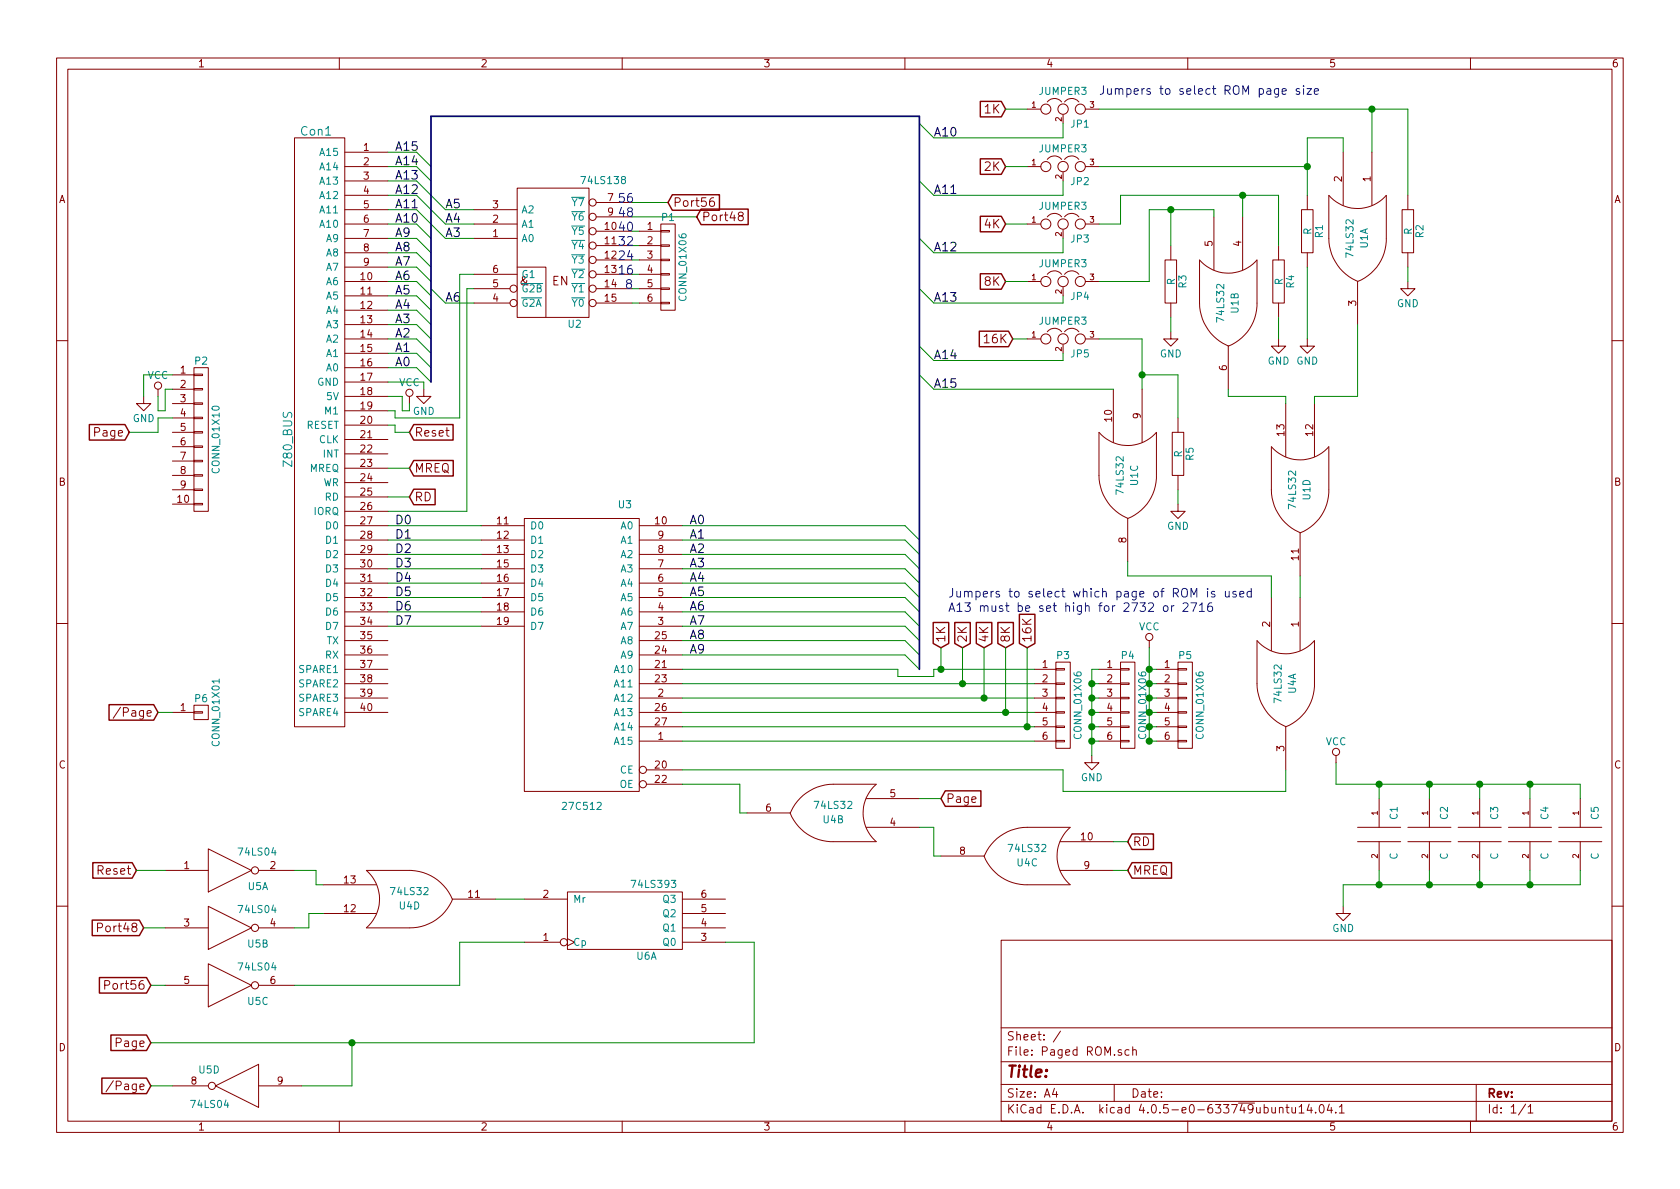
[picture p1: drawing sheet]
<svg xmlns="http://www.w3.org/2000/svg" width="297mm" height="210mm" viewBox="0 0 297 210" stroke-linecap="round" stroke-linejoin="round" font-family="sans-serif">
<g fill="none" stroke="#840000" stroke-width=".18">
<path d="M10 10.3h277v189.9h-277zM12 12.2h273v186.1h-273zM60 10.3v1.9M110 10.3v1.9M160 10.3v1.9M181.6 19.3h2.4M185.2 18a1.62 1.62 0 0 1 2.5 0M188.2 18a1.62 1.62 0 0 1 2.6 0M191.9 19.3h2.4M210 10.3v1.9M260 10.3v1.9M52.1 24.4h8.9v104.1h-8.9z"/>
<path d="M61 26.9h7.6M61 29.5h7.6M61 32h7.6M61 34.5h7.6M61 37.1h7.6M61 39.6h7.6M83.8 37.1h7.6M83.8 39.6h7.6M91.4 33.3h12.7v22.8h-12.7zM105.4 35.8h6.4M105.4 38.3h6.4M116.8 39.6h2.6v15.3h-2.6z"/>
<path d="M126.2 35a.62 .62 0 0 0-.7 .6v.7a.48 .48 0 0 0 .8-.1v-.5a.48 .48 0 0 0-.8 .1M130.8 38.2l-.3-.3 .1-.2a.48 .48 0 0 1 .7 0l.1 .2-.1 .2-.7 .2v.6a.48 .48 0 0 0 .8-.1v-.4l-.3-.2M181.6 29.5h2.4M181.6 39.6h2.4M185.2 28.2a1.62 1.62 0 0 1 2.5 0M185.2 38.3a1.62 1.62 0 0 1 2.5 0M188.2 28.2a1.62 1.62 0 0 1 2.6 0M188.2 38.3a1.62 1.62 0 0 1 2.6 0M191.9 29.5h2.4M191.9 39.6h2.4M214.6 38.3v9.4M219.7 38.3v9.4"/>
<path d="M230.1 37.1h2.1v7.6h-2.1zM231.1 34.5v2.6M234.9 34.5v7.7a8.3 8.3 0 0 0 5.2 7.6M235 34.6a6.7 6.7 0 0 0 10.1 0M237.5 26.9v9.4M242.6 26.9v9.4M245.1 34.5v7.7a8 8 0 0 1-5.1 7.6v7.6M247.9 37.1h2v7.6h-2zM248.9 34.5v2.6M61 42.2h7.6M61 44.7h7.6M61 47.2h7.6"/>
<path d="M61 49.8h7.6M61 52.3h7.6M61 54.9h7.6M61 57.4h7.6M61 59.9h7.6M83.8 42.2h7.6M83.8 53.6h6.4M83.8 51h6.4M83.8 48.5h7.6M91.4 47.2h5.1v8.9M105.4 53.6h6.4M105.4 51h6.4"/>
<path d="M105.4 48.5h6.4M105.4 40.9h6.4M105.4 43.4h6.4M105.4 46h6.4M113 53.6h3.8M113 51h3.8M113 48.5h3.8M113 40.9h3.8M113 43.4h3.8M113 46h3.8M116.8 53.5h1.6v.2h-1.6zM116.8 50.9h1.6v.3h-1.6z"/>
<path d="M116.8 48.4h1.6v.2h-1.6zM116.8 45.8h1.6v.3h-1.6zM116.8 43.3h1.6v.3h-1.6zM116.8 40.8h1.6v.2h-1.6zM181.6 49.8h2.4M181.6 59.9h2.4M185.2 48.5a1.62 1.62 0 0 1 2.5 0M185.2 58.7a1.62 1.62 0 0 1 2.5 0M188.2 48.5a1.62 1.62 0 0 1 2.6 0M188.2 58.7a1.62 1.62 0 0 1 2.6 0M191.9 49.8h2.4M191.9 59.9h2.4"/>
<path d="M206 46h2v7.6h-2zM207 58.7v1.2h1.3l-1.3 1.3-1.3-1.3h1.3M207 43.4v2.6M207 53.6v2.5M212.1 46v7.6a8.3 8.3 0 0 0 5.1 7.6M212.1 46a6.7 6.7 0 0 0 10.1 0M222.2 53.6a8 8 0 0 1-5 7.6v7.6M222.2 46v7.6M225 46h2.1v7.6h-2.1zM226.1 59.9v1.3h1.2l-1.2 1.3-1.3-1.3h1.3M226.1 43.4v2.6M226.1 53.6v2.5"/>
<path d="M231.1 59.9v1.3h1.3l-1.3 1.3-1.2-1.3h1.2M231.1 44.7v2.5M248.9 49.8v1.2h1.3l-1.3 1.3-1.3-1.3h1.3M248.9 44.7v2.5M10 60.2h2M25.4 70.1v1.3h-1.3l1.3 1.2 1.3-1.2h-1.3M27.9 68.8v1.3M30.5 66.3h3.8M30.5 68.8h3.8M30.5 71.4h3.8M30.5 73.9h3.8M30.5 76.4h3.8"/>
<path d="M30.5 79h3.8M34.3 78.9h1.5v.2h-1.5zM34.3 76.3h1.5v.3h-1.5zM34.3 73.8h1.5v.2h-1.5zM34.3 71.2h1.5v.3h-1.5zM34.3 68.7h1.5v.3h-1.5zM34.3 66.2h1.5v.2h-1.5zM34.3 65h2.5v25.4h-2.5zM61 75.2h7.6M61 77.7h7.6M61 62.5h7.6M61 65h7.6"/>
<path d="M61 67.6h7.6M61 70.1h7.6M61 72.6h7.6M72.4 70.1v1.3M74.9 68.8v1.3h1.3l-1.3 1.3-1.2-1.3h1.2M194.3 76.4v7.7a8.3 8.3 0 0 0 5.1 7.6M194.3 76.5a6.7 6.7 0 0 0 10.1 0M196.8 68.8v9.4M201.9 68.8v9.4M204.5 76.4v7.7a8 8 0 0 1-5.1 7.6M207.3 76.4h2v7.7h-2zM208.3 73.9v2.5"/>
<path d="M224.8 79v7.6a8.3 8.3 0 0 0 5.1 7.6M224.8 79a6.7 6.7 0 0 0 10.1 0M227.3 71.4v9.4M232.4 71.4v9.4M234.9 79v7.6M285 60.2h2M30.5 81.5h3.8M30.5 84.1h3.8M30.5 86.6h3.8M30.5 89.1h3.8M34.3 89h1.5v.3h-1.5zM34.3 86.5h1.5v.2h-1.5z"/>
<path d="M34.3 83.9h1.5v.3h-1.5zM34.3 81.4h1.5v.3h-1.5zM61 80.3h7.6M61 82.8h7.6M61 85.3h7.6M61 87.9h7.6M61 90.4h7.6M61 93h7.6M61 95.5h7.6M61 98h7.6M85.1 93h7.6M85.1 95.5h7.6"/>
<path d="M85.1 98h7.6M92.7 91.7h20.3v48.2h-20.3zM113 93h7.6M113 95.5h7.6M113 98h7.6M199.4 91.7v7.6M208.3 89.1v1.3h1.2l-1.2 1.3-1.3-1.3h1.3M208.3 84.1v2.5M234.9 86.6a8 8 0 0 1-5 7.6v7.6M10 110.3h2M61 100.6h7.6M61 103.1h7.6"/>
<path d="M61 105.7h7.6M61 108.2h7.6M61 110.7h7.6M61 113.3h7.6M61 115.8h7.6M61 118.4h7.6M85.1 100.6h7.6M85.1 103.1h7.6M85.1 105.7h7.6M85.1 108.2h7.6M85.1 110.7h7.6M113 100.6h7.6"/>
<path d="M113 103.1h7.6M113 105.7h7.6M113 108.2h7.6M113 110.7h7.6M113 113.3h7.6M113 115.8h7.6M113 118.4h7.6M182.9 118.4h3.8M186.7 118.2h1.5v.3h-1.5zM186.7 117.1h2.5v15.2h-2.5zM194.3 118.4h3.8M198.1 118.2h1.5v.3h-1.5z"/>
<path d="M198.1 117.1h2.6v15.2h-2.6zM203.2 113.3v1.2M204.5 118.4h3.8M208.3 118.2h1.5v.3h-1.5zM208.3 117.1h2.5v15.2h-2.5zM222.2 113.3v7.6a8.3 8.3 0 0 0 5.2 7.6M222.3 113.3a6.7 6.7 0 0 0 10.1 0M224.8 105.7v9.4M229.9 105.7v9.4M232.4 113.3v7.6M285 110.3h2M21.3 125.1l-1.3 1.9"/>
<path d="M30.5 126h3.8M34.3 125.9h1.5v.2h-1.5zM34.3 124.7h2.5v2.5h-2.5zM61 126h7.6M61 120.9h7.6M61 123.4h7.6M113 126h7.6M113 120.9h7.6M113 123.4h7.6M113 131.1h7.6M113 128.5h7.6M114.3 136.1h6.3"/>
<path d="M114.3 138.7h6.3M154.9 138.7a6.7 6.7 0 0 0 0 10.1h-7.6M154.9 138.7h-7.6a8.3 8.3 0 0 0-7.6 5.1M182.9 126h3.8M182.9 120.9h3.8M182.9 123.4h3.8M182.9 131.1h3.8M182.9 128.5h3.8M186.7 130.9h1.5v.3h-1.5zM186.7 128.4h1.5v.2h-1.5zM186.7 125.9h1.5v.2h-1.5zM186.7 123.3h1.5v.3h-1.5z"/>
<path d="M186.7 120.8h1.5v.2h-1.5zM193 133.6v1.3h1.3l-1.3 1.2-1.2-1.2h1.2M194.3 126h3.8M194.3 120.9h3.8M194.3 123.4h3.8M194.3 131.1h3.8M194.3 128.5h3.8M198.1 130.9h1.5v.3h-1.5zM198.1 128.4h1.5v.2h-1.5zM198.1 125.9h1.5v.2h-1.5zM198.1 123.3h1.5v.3h-1.5zM198.1 120.8h1.5v.2h-1.5z"/>
<path d="M204.5 126h3.8M204.5 120.9h3.8M204.5 123.4h3.8M204.5 131.1h3.8M204.5 128.5h3.8M208.3 130.9h1.5v.3h-1.5zM208.3 128.4h1.5v.2h-1.5zM208.3 125.9h1.5v.2h-1.5zM208.3 123.3h1.5v.3h-1.5zM208.3 120.8h1.5v.2h-1.5zM232.4 120.9a8 8 0 0 1-5.1 7.6v7.6M236.2 133.6v1.3"/>
<path d="M29.2 153.9h7.6M36.8 150.1l7.6 3.8-7.6 3.8zM45.7 153.9h6.4M57.1 156.5h9.4M64.8 153.9h7.6a8.3 8.3 0 0 1 7.6 5.1M64.8 153.9a6.7 6.7 0 0 1 0 10.2M87.6 159h-7.6a8.1 8.1 0 0 1-7.6 5.1h-7.6M92.7 159h7.6M100.3 157.7h20.3v10.2h-20.3zM120.6 159h7.7M132.1 143.8h7.6a8 8 0 0 0 7.6 5M153.2 146.3h9.4"/>
<path d="M153.2 141.2h9.4M166.4 151.4h7.6a8 8 0 0 0 7.6 5.1M181.6 156.5h7.6M187.5 148.8h9.3M187.5 153.9h9.3M189.2 146.3a6.7 6.7 0 0 0 0 10.1M189.2 146.3h-7.6a8.3 8.3 0 0 0-7.6 5.1M240 148.8h7.6M240 146.3h7.6M243.8 141.2v5.1M243.8 148.8v5.1M248.9 148.8h7.6"/>
<path d="M248.9 146.3h7.6M252.7 141.2v5.1M252.7 148.8v5.1M257.8 148.8h7.6M257.8 146.3h7.6M261.6 141.2v5.1M261.6 148.8v5.1M266.7 148.8h7.6M266.7 146.3h7.6M270.5 141.2v5.1M270.5 148.8v5.1M275.6 148.8h7.6"/>
<path d="M275.6 146.3h7.6M279.4 141.2v5.1M279.4 148.8v5.1M10 160.2h2M17.2 164.1l.8-.1 .1-.3v-.3l-.3-.2h-.6v1.6M18.5 174.2l.8-.1 .1-.2-.1-.3-.2-.2h-.6v1.5M29.2 164.1h7.6M29.2 174.2h7.6M36.8 160.3l7.6 3.8-7.6 3.8zM36.8 170.4l7.6 3.8-7.6 3.8zM45.7 164.1h6.4M45.7 174.2h6.4"/>
<path d="M57.1 161.5h9.4M92.7 166.6h6.4M100.3 166l1.3 .6-1.3 .7M120.6 166.6h7.7M120.6 164.1h7.7M120.6 161.5h7.7M177 166.3h108v32h-108zM237.5 160.3v1.2h1.3l-1.3 1.3-1.3-1.3h1.3M285 160.2h2M20 191.1l-1.3 2M30.5 192h6.3M38.1 192l7.6-3.8v7.6z"/>
<path d="M45.7 192h7.6M60 198.3v1.9M110 198.3v1.9M160 198.3v1.9M177 194.8h108M177 191.8h108M177 187.8h108M177 181.8h108M186.4 192.5l-.3 1h.9M186.8 193v1M187.5 182.3l-1.3 2M197 191.8v3"/>
<path d="M199.6 185.7l-.4-.1-.3 .3 .1 .6 .2 .1 .4-.1M200.3 185.7l.2-.1 .4 .1v.9M200.3 185.1v1.5M210 198.3v1.9M226.2 196l.2-.2 .4 .1v.9M226.2 195.8v1M227.4 195.8h.5M227.6 195.3v1.3l.3 .2M228.4 195.8l.1 .9 .4 .1 .2-.1M229.1 195.8v1M229.7 195.8l.4-.5v1.5M229.7 196.8h.9"/>
<path d="M231.5 195.2l-.4 1.1h1M231.8 195.8v1M232.6 196.7v.1M233.4 195.5l.2-.2a.81 .81 0 0 1 .6 .6 .81 .81 0 0 1-.3 .8l-.1 .1a.79 .79 0 0 1-.4-1.3zM235 195.2l-.3 1.1h.9M235.4 195.8v1M236.2 196.7v.1M236.8 195.8l.4-.5v1.5M236.8 196.8h.9M260 198.3v1.9M261 191.8v6.5M269.7 195.2l-1.2 2"/>
<path d="M270.2 195.8l.4-.5v1.5M270.2 196.8h.8"/>
<circle cx="184.9" cy="19.3" r=".89"/>
<circle cx="188" cy="19.3" r=".91"/>
<circle cx="191" cy="19.3" r=".89"/>
<circle cx="104.8" cy="35.8" r=".63"/>
<circle cx="104.8" cy="38.3" r=".63"/>
<circle cx="184.9" cy="29.5" r=".89"/>
<circle cx="184.9" cy="39.6" r=".89"/>
<circle cx="188" cy="39.6" r=".91"/>
<circle cx="188" cy="29.5" r=".91"/>
<circle cx="191" cy="29.5" r=".89"/>
<circle cx="191" cy="39.6" r=".89"/>
<circle cx="90.8" cy="53.6" r=".63"/>
<circle cx="90.8" cy="51" r=".63"/>
<circle cx="104.8" cy="53.6" r=".63"/>
<circle cx="104.8" cy="46" r=".63"/>
<circle cx="104.8" cy="40.9" r=".63"/>
<circle cx="104.8" cy="51" r=".63"/>
<circle cx="104.8" cy="43.4" r=".63"/>
<circle cx="104.8" cy="48.5" r=".63"/>
<circle cx="184.9" cy="49.8" r=".89"/>
<circle cx="184.9" cy="59.9" r=".89"/>
<circle cx="188" cy="49.8" r=".91"/>
<circle cx="188" cy="59.9" r=".91"/>
<circle cx="191" cy="59.9" r=".89"/>
<circle cx="191" cy="49.8" r=".89"/>
<circle cx="27.9" cy="68.2" r=".63"/>
<circle cx="72.4" cy="69.5" r=".63"/>
<circle cx="203.2" cy="112.6" r=".63"/>
<circle cx="113.7" cy="136.1" r=".63"/>
<circle cx="113.7" cy="138.7" r=".63"/>
<circle cx="236.2" cy="133" r=".63"/>
<circle cx="45.1" cy="153.9" r=".63"/>
<circle cx="45.1" cy="164.1" r=".63"/>
<circle cx="45.1" cy="174.2" r=".63"/>
<circle cx="99.7" cy="166.6" r=".63"/>
<circle cx="37.5" cy="192" r=".63"/>
</g>
<g fill="none" stroke="#008400" stroke-width=".18">
<path d="M177.8 19.3h3.8M194.3 19.3h54.6v15.2M242.6 19.3v7.6M68.6 26.9h5.1l2.5 2.6M68.6 29.5h5.1l2.5 2.5M68.6 32h5.1l5 5.1h5.1M68.6 34.5h5.1l5 5.1h5.1M68.6 37.1h5.1l5 5.1h5.1M68.6 39.6h5.1l2.5 2.6M111.8 35.8h6.3M111.8 38.3h11.4M162.6 21.8l2.5 2.6h22.9v-2.6"/>
<path d="M162.6 32l2.5 2.5h22.9v-2.5M177.8 29.5h3.8M177.8 39.6h3.8M194.3 29.5h36.8M194.3 39.6h3.8v-5.1h28v8.9M207 37.1v6.3M214.6 38.3v-1.2h-11.4v12.7h-8.9M219.7 34.5v3.8M237.5 26.9v-2.5h-6.4v10.1M68.6 42.2h5.1l2.5 2.5M68.6 44.7h5.1l2.5 2.5M68.6 47.2h5.1l2.5 2.6"/>
<path d="M68.6 49.8h5.1l2.5 2.5M68.6 52.3h5.1l2.5 2.6M68.6 54.9h5.1l2.5 2.5M68.6 57.4h5.1l2.5 2.5M68.6 59.9h5.1l2.5 2.6M76.2 51l2.5 2.6h5.1M83.8 48.5h-2.5v25.4h-11.5v-1.3h-1.2M83.8 51h-1.3v39.4h-13.9M111.8 53.6h1.2M111.8 51h1.2M111.8 48.5h1.2M111.8 40.9h1.2"/>
<path d="M111.8 43.4h1.2M111.8 46h1.2M162.6 42.2l2.5 2.5h22.9v-2.5M162.6 51l2.5 2.6h22.9v-1.3M177.8 49.8h3.8M179.1 59.9h2.5M194.3 59.9h7.6v8.9M207 56.1v2.6M226.1 56.1v3.8M231.1 47.2v12.7M240 57.4v12.7h-7.6v1.3M248.9 47.2v2.6"/>
<path d="M30.5 66.3h-5.1v3.8M30.5 68.8h-1.3v3.8h-1.3v-2.5M30.5 73.9h-2.6v2.5h-5M68.6 62.5h5.1l2.5 2.5M68.6 65h5.1l2.5 2.6M68.6 67.6h6.3v1.2M68.6 70.1h2.5v2.5h1.3v-1.2M68.6 75.2h1.2v1.2h2.6M162.6 66.3l2.5 2.5h31.7M162.6 61.2l2.5 2.5h22.9v-1.2M201.9 66.3h6.4v7.6M217.2 68.8v1.3h10.1v1.3"/>
<path d="M68.6 93h16.5M68.6 95.5h16.5M68.6 98h16.5M68.6 82.8h3.8M68.6 87.9h3.8M120.6 93h39.4l2.6 2.5M120.6 95.5h39.4l2.6 2.5M120.6 98h39.4l2.6 2.6M199.4 99.3v2.5h25.4v3.9M208.3 86.6v2.5M68.6 100.6h16.5M68.6 103.1h16.5"/>
<path d="M68.6 105.7h16.5M68.6 108.2h16.5M68.6 110.7h16.5M120.6 100.6h39.4l2.6 2.5M120.6 103.1h39.4l2.6 2.6M120.6 105.7h39.4l2.6 2.5M120.6 108.2h39.4l2.6 2.5M120.6 110.7h39.4l2.6 2.6M120.6 113.3h39.4l2.6 2.5M120.6 115.8h39.4l2.6 2.6M120.6 118.4h38.1v1.2h6.4v-1.2h17.8M166.4 114.5v3.9"/>
<path d="M170.2 114.5v6.4M174 114.5v8.9M177.8 114.5v11.5M181.6 114.5v14M194.3 118.4h-1.3v15.2M203.2 118.4h1.3M203.2 114.5v16.6h1.3M229.9 101.8v3.9M27.9 126h2.6M120.6 138.7h10.2v5.1h1.3M120.6 136.1h67.4v3.8h39.3v-3.8M120.6 123.4h62.3"/>
<path d="M120.6 126h62.3M120.6 128.5h62.3M120.6 131.1h62.3M120.6 120.9h62.3M193 123.4h1.3M193 126h1.3M193 128.5h1.3M193 131.1h1.3M193 120.9h1.3M203.2 123.4h1.3M203.2 126h1.3M203.2 128.5h1.3"/>
<path d="M203.2 120.9h1.3M236.2 134.9v3.8h43.2v2.5M243.8 138.7v2.5M252.7 138.7v2.5M261.6 138.7v2.5M270.5 138.7v2.5M24.1 153.9h5.1M52.1 153.9h3.8v2.6h1.2M87.6 159h5.1M162.6 146.3h2.5v5.1h1.3M162.6 141.2h3.8M196.8 148.8h2.6"/>
<path d="M196.8 153.9h2.6M243.8 153.9v2.6M252.7 153.9v2.6M261.6 153.9v2.6M270.5 153.9v2.6M279.4 153.9v2.6h-41.9v3.8M25.4 164.1h3.8M26.7 174.2h2.5M57.1 161.5h-2.5v2.6h-2.5M92.7 166.6h-11.4v7.6h-29.2M128.3 166.6h5v17.8h-106.6M26.7 192h3.8"/>
<path d="M62.2 184.4v7.6h-8.9"/>
</g>
<g fill="none" stroke="#840000" stroke-width=".25">
<path d="M173.3 17.9h3.7l.8 1.4-.8 1.4h-3.7zM118.9 34.4h8.3v2.8h-8.3l-.8-1.4zM124 37h8.3v2.7h-8.3l-.8-1.4zM173.3 28.1h3.7l.8 1.4-.8 1.3h-3.7zM173.3 38.2h3.7l.8 1.4-.8 1.4h-3.7zM173.2 58.6h5.1l.8 1.3-.8 1.4h-5.1zM173.3 48.4h3.7l.8 1.4-.8 1.3h-3.7zM15.8 75.1h6.3l.8 1.3-.8 1.4h-6.3zM73.2 75.1h6.9v2.7h-6.9l-.8-1.4zM73.2 81.4h6.9v2.8h-6.9l-.8-1.4zM73.2 86.5h3.7v2.7h-3.7l-.8-1.3zM165 110.1h2.7v3.7l-1.3 .7-1.4-.7z"/>
<path d="M168.8 110.1h2.8v3.7l-1.4 .7-1.4-.7zM172.6 110.1h2.8v3.7l-1.4 .7-1.4-.7zM176.4 110.1h2.8v3.7l-1.4 .7-1.4-.7zM180.2 108.6h2.8v5.2l-1.4 .7-1.4-.7zM19.3 124.6h7.9l.7 1.4-.7 1.3h-7.9zM167.1 139.8h6.3v2.8h-6.3l-.7-1.4zM16.4 152.5h7l.7 1.4-.7 1.4h-7zM200.2 147.5h3.7v2.7h-3.7l-.8-1.4zM200.2 152.5h6.9v2.8h-6.9l-.8-1.4zM16.3 162.7h8.3l.8 1.4-.8 1.3h-8.3zM17.6 172.9h8.3l.8 1.3-.8 1.4h-8.3zM18 190.6h7.9l.8 1.4-.8 1.4h-7.9z"/>
<path d="M19.6 183h6.3l.8 1.4-.8 1.4h-6.3z"/>
</g>
<g fill="none" stroke="#0000c2" stroke-width=".18">
<path d="M226.7 16.2l.7-.2v-.3h-.5l-.2 .2 .1 .7h.6M229.7 15.7h-.3l-.2 .2v.2l.5 .2v.3h-.5M230.5 15.2v.1M230.5 15.7v1M231.1 15.7h.8l-.8 1h.8M232.4 16.2l.7-.2-.1-.3h-.4l-.2 .2 .1 .7h.5M205.8 107.3l.2-.2 .4 .2 .1 .5-.2 .2-.3 .1-.2-.1zM207.1 107.1v1M207.6 107.1l-.3 .1-.2 .2M209.2 106.8l.2-.2h.4l.2 .2 .1 .2-.1 .3-.9 .8h1M210.6 106.6h1l-.7 1.5M210.6 105.6v-1.5l.5 1.1 .5-1.1v1.5"/>
<path d="M212.1 107l.4-.4v1.5M212.1 108.1h.9M213.5 104.1v.1M213.5 104.6v1M214.2 106.6a.62 .62 0 0 0-.7 .7l.1 .7a.48 .48 0 0 0 .8-.2l-.1-.5a.48 .48 0 0 0-.8 .2M214.8 104.6h-.4l-.2 .2v.2l.6 .2v.3h-.6M216.7 104.6v.8a.38 .38 0 0 0 .6 0M217.3 104.6v1M218.5 104.6h-.3l-.2 .2v.2l.5 .2v.3h-.5M219.2 105.1l.7-.2v-.3h-.5l-.2 .2 .1 .7h.6M221.2 104.6a.48 .48 0 0 0-.6 .1v.7a.48 .48 0 0 0 .6 .1M221.2 104.1v1.5"/>
</g>
<path d="M92.2 52.7h3.6M92.2 50.1h3.8" fill="none" stroke="#008484" stroke-width=".18"/>
<path d="M76.2 67.6v-47h86.4v97.8" fill="none" stroke="#000084" stroke-width=".3"/>
<g fill="#008400" stroke="#008400" stroke-width=".25">
<circle cx="243.8" cy="138.7" r=".51"/>
<circle cx="252.7" cy="138.7" r=".51"/>
<circle cx="243.8" cy="156.5" r=".51"/>
<circle cx="252.7" cy="156.5" r=".51"/>
<circle cx="203.2" cy="120.9" r=".51"/>
<circle cx="203.2" cy="123.4" r=".51"/>
<circle cx="203.2" cy="126" r=".51"/>
<circle cx="203.2" cy="128.5" r=".51"/>
<circle cx="203.2" cy="131.1" r=".51"/>
<circle cx="193" cy="123.4" r=".51"/>
<circle cx="193" cy="126" r=".51"/>
<circle cx="193" cy="128.5" r=".51"/>
<circle cx="193" cy="131.1" r=".51"/>
<circle cx="207" cy="37.1" r=".51"/>
<circle cx="219.7" cy="34.5" r=".51"/>
<circle cx="231.1" cy="29.5" r=".51"/>
<circle cx="242.6" cy="19.3" r=".51"/>
<circle cx="201.9" cy="66.3" r=".51"/>
<circle cx="193" cy="120.9" r=".51"/>
<circle cx="203.2" cy="118.4" r=".51"/>
<circle cx="166.4" cy="118.4" r=".51"/>
<circle cx="181.6" cy="128.5" r=".51"/>
<circle cx="177.8" cy="126" r=".51"/>
<circle cx="174" cy="123.4" r=".51"/>
<circle cx="170.2" cy="120.9" r=".51"/>
<circle cx="261.6" cy="138.7" r=".51"/>
<circle cx="261.6" cy="156.5" r=".51"/>
<circle cx="270.5" cy="156.5" r=".51"/>
<circle cx="270.5" cy="138.7" r=".51"/>
<circle cx="62.2" cy="184.4" r=".51"/>
</g>
<text font-size="2.8" fill="#840000" x="178" y="190.5">Title:</text>
<g font-size="2.1" fill="#0000c2">
<text x="194.3" y="16.8">Jumpers to select ROM page size</text>
<text x="109.2" y="35.8">56</text>
<text x="109.2" y="38.3">48</text>
<text x="109.2" y="40.9">40</text>
<text x="109.2" y="46">24</text>
<text x="109.2" y="43.4">32</text>
<text x="109.2" y="48.5">16</text>
<text x="110.5" y="51">8</text>
<text x="167.6" y="105.7">Jumpers to select which page of ROM is used</text>
<text x="167.6" y="108.2">A13 must be set high for 2732 or 2716</text>
</g>
<g font-size="2.1" fill="#008484">
<text x="53.2" y="24">Con1</text>
<text x="51.7" y="82.3" transform="rotate(-90 51.7 82.3)">Z80_BUS</text>
</g>
<g font-size="2.1" fill="#840000">
<text x="174.2" y="20.1">1K</text>
<text x="174.2" y="30.2">2K</text>
<text x="119" y="36.6">Port56</text>
<text x="124.1" y="39.1">Port48</text>
<text x="174.2" y="40.4">4K</text>
<text x="91.9" y="50.5">&amp;</text>
<text x="97.6" y="50.5">EN</text>
<text x="174.2" y="50.5">8K</text>
<text x="174.3" y="60.7">16K</text>
<text x="16.9" y="77.2">Page</text>
<text x="73.3" y="77.2">Reset</text>
<text x="73.3" y="83.6">MREQ</text>
<text x="73.3" y="88.6">RD</text>
<text x="167.1" y="113.6" transform="rotate(-90 167.1 113.6)">1K</text>
<text x="170.9" y="113.6" transform="rotate(-90 170.9 113.6)">2K</text>
<text x="174.8" y="113.6" transform="rotate(-90 174.8 113.6)">4K</text>
<text x="178.6" y="113.6" transform="rotate(-90 178.6 113.6)">8K</text>
<text x="182.4" y="113.6" transform="rotate(-90 182.4 113.6)">16K</text>
<text x="21.4" y="126.7">/Page</text>
<text x="167.3" y="142">Page</text>
<text x="200.3" y="149.6">RD</text>
<text x="17.4" y="154.7">Reset</text>
<text x="200.3" y="154.7">MREQ</text>
<text x="17.9" y="164.8">Port48</text>
<text x="19.2" y="175">Port56</text>
<text x="20.7" y="185.2">Page</text>
<text x="178" y="184">Sheet: /</text>
<text x="178" y="186.7">File: Paged ROM.sch</text>
<text x="20.1" y="192.8">/Page</text>
<text x="178" y="196.9">KiCad E.D.A. kicad 4.0.5-e0-633749ubuntu14.04.1</text>
<text x="178" y="194.1">Size: A4</text>
<text x="200" y="194.1">Date:</text>
<text x="263" y="194.1">Rev:</text>
<text x="263" y="196.9">Id: 1/1</text>
</g>
<g font-size="2.1">
<text x="69.8" y="26.7">A15</text>
<text x="69.8" y="29.2">A14</text>
<text x="165.1" y="24.1">A10</text>
<text x="69.8" y="31.7">A13</text>
<text x="69.8" y="34.3">A12</text>
<text x="165.1" y="34.3">A11</text>
<text x="69.8" y="36.8">A11</text>
<text x="69.8" y="39.4">A10</text>
<text x="69.8" y="41.9">A9</text>
<text x="78.7" y="41.9">A3</text>
<text x="78.7" y="39.4">A4</text>
<text x="78.7" y="36.8">A5</text>
<text x="69.8" y="44.4">A8</text>
<text x="69.8" y="47">A7</text>
<text x="165.1" y="44.4">A12</text>
<text x="69.8" y="49.5">A6</text>
<text x="69.8" y="52.1">A5</text>
<text x="78.7" y="53.3">A6</text>
<text x="165.1" y="53.3">A13</text>
<text x="69.8" y="54.6">A4</text>
<text x="69.8" y="57.1">A3</text>
<text x="69.8" y="59.7">A2</text>
<text x="69.8" y="62.2">A1</text>
<text x="69.8" y="64.8">A0</text>
<text x="165.1" y="63.5">A14</text>
<text x="165.1" y="68.6">A15</text>
<text x="69.8" y="92.7">D0</text>
<text x="69.8" y="95.2">D1</text>
<text x="121.9" y="92.7">A0</text>
<text x="121.9" y="95.2">A1</text>
<text x="69.8" y="97.8">D2</text>
<text x="69.8" y="100.3">D3</text>
<text x="121.9" y="97.8">A2</text>
<text x="121.9" y="100.3">A3</text>
<text x="69.8" y="102.9">D4</text>
<text x="69.8" y="105.4">D5</text>
<text x="69.8" y="107.9">D6</text>
<text x="121.9" y="102.9">A4</text>
<text x="121.9" y="105.4">A5</text>
<text x="121.9" y="107.9">A6</text>
<text x="69.8" y="110.5">D7</text>
<text x="121.9" y="110.5">A7</text>
<text x="121.9" y="113">A8</text>
<text x="121.9" y="115.6">A9</text>
</g>
<g font-size="1.8" fill="#840000">
<text x="35" y="11.9">1</text>
<text x="85" y="11.9">2</text>
<text x="135" y="11.9">3</text>
<text x="185" y="11.9">4</text>
<text x="235" y="11.9">5</text>
<text x="285" y="11.9">6</text>
<text x="64.3" y="26.7">1</text>
<text x="64.3" y="29.2">2</text>
<text x="10.4" y="35.9">A</text>
<text x="64.3" y="31.7">3</text>
<text x="64.3" y="34.3">4</text>
<text x="107.5" y="35.6">7</text>
<text x="237.2" y="32.1" transform="rotate(-90 237.2 32.1)">2</text>
<text x="242.3" y="32.1" transform="rotate(-90 242.3 32.1)">1</text>
<text x="285.4" y="35.9">A</text>
<text x="64.3" y="36.8">5</text>
<text x="64.3" y="39.4">6</text>
<text x="64.3" y="41.9">7</text>
<text x="87.1" y="41.9">1</text>
<text x="87.1" y="39.4">2</text>
<text x="87.1" y="36.8">3</text>
<text x="107" y="40.6">10</text>
<text x="107.5" y="38.1">9</text>
<text x="114.5" y="40.6">1</text>
<text x="64.3" y="44.4">8</text>
<text x="64.3" y="47">9</text>
<text x="107" y="43.2">11</text>
<text x="107" y="45.7">12</text>
<text x="114.5" y="43.2">2</text>
<text x="114.5" y="45.7">3</text>
<text x="214.4" y="43.5" transform="rotate(-90 214.4 43.5)">5</text>
<text x="219.5" y="43.5" transform="rotate(-90 219.5 43.5)">4</text>
<text x="63.8" y="49.5">10</text>
<text x="63.8" y="52.1">11</text>
<text x="87.1" y="53.3">4</text>
<text x="87.1" y="50.8">5</text>
<text x="87.1" y="48.3">6</text>
<text x="107" y="48.3">13</text>
<text x="107" y="50.8">14</text>
<text x="107" y="53.3">15</text>
<text x="114.5" y="48.3">4</text>
<text x="114.5" y="50.8">5</text>
<text x="114.5" y="53.3">6</text>
<text x="63.8" y="54.6">12</text>
<text x="63.8" y="57.1">13</text>
<text x="63.8" y="59.7">14</text>
<text x="239.8" y="54.1" transform="rotate(-90 239.8 54.1)">3</text>
<text x="63.8" y="62.2">15</text>
<text x="63.8" y="64.8">16</text>
<text x="216.9" y="65.5" transform="rotate(-90 216.9 65.5)">6</text>
<text x="31.9" y="66">1</text>
<text x="31.9" y="68.6">2</text>
<text x="31.9" y="71.1">3</text>
<text x="63.8" y="67.3">17</text>
<text x="63.8" y="69.8">18</text>
<text x="31.9" y="73.7">4</text>
<text x="31.9" y="76.2">5</text>
<text x="63.8" y="74.9">20</text>
<text x="63.8" y="77.5">21</text>
<text x="63.8" y="72.4">19</text>
<text x="196.6" y="74.5" transform="rotate(-90 196.6 74.5)">10</text>
<text x="201.7" y="74" transform="rotate(-90 201.7 74)">9</text>
<text x="227.1" y="77" transform="rotate(-90 227.1 77)">13</text>
<text x="232.2" y="77" transform="rotate(-90 232.2 77)">12</text>
<text x="31.9" y="78.7">6</text>
<text x="31.9" y="81.3">7</text>
<text x="31.9" y="83.8">8</text>
<text x="63.8" y="80">22</text>
<text x="63.8" y="82.5">23</text>
<text x="10.4" y="85.9">B</text>
<text x="31.4" y="88.9">10</text>
<text x="31.9" y="86.4">9</text>
<text x="63.8" y="85.1">24</text>
<text x="63.8" y="87.6">25</text>
<text x="285.4" y="85.9">B</text>
<text x="63.8" y="90.2">26</text>
<text x="63.8" y="92.7">27</text>
<text x="63.8" y="95.2">28</text>
<text x="87.9" y="92.7">11</text>
<text x="87.9" y="95.2">12</text>
<text x="115.9" y="92.7">10</text>
<text x="116.4" y="95.2">9</text>
<text x="199.1" y="96" transform="rotate(-90 199.1 96)">8</text>
<text x="63.8" y="100.3">30</text>
<text x="63.8" y="97.8">29</text>
<text x="87.9" y="97.8">13</text>
<text x="87.9" y="100.3">15</text>
<text x="116.4" y="100.3">7</text>
<text x="116.4" y="97.8">8</text>
<text x="229.6" y="99" transform="rotate(-90 229.6 99)">11</text>
<text x="63.8" y="102.9">31</text>
<text x="63.8" y="105.4">32</text>
<text x="63.8" y="107.9">33</text>
<text x="87.9" y="102.9">16</text>
<text x="87.9" y="105.4">17</text>
<text x="87.9" y="107.9">18</text>
<text x="116.4" y="107.9">4</text>
<text x="116.4" y="105.4">5</text>
<text x="116.4" y="102.9">6</text>
<text x="63.8" y="110.5">34</text>
<text x="63.8" y="113">35</text>
<text x="87.9" y="110.5">19</text>
<text x="115.9" y="113">25</text>
<text x="116.4" y="110.5">3</text>
<text x="224.5" y="110.8" transform="rotate(-90 224.5 110.8)">2</text>
<text x="229.6" y="110.8" transform="rotate(-90 229.6 110.8)">1</text>
<text x="63.8" y="115.6">36</text>
<text x="63.8" y="118.1">37</text>
<text x="115.9" y="118.1">21</text>
<text x="115.9" y="115.6">24</text>
<text x="184.3" y="118.1">1</text>
<text x="195.7" y="118.1">1</text>
<text x="205.9" y="118.1">1</text>
<text x="31.9" y="125.7">1</text>
<text x="63.8" y="125.7">40</text>
<text x="63.8" y="120.6">38</text>
<text x="63.8" y="123.2">39</text>
<text x="115.9" y="120.6">23</text>
<text x="115.9" y="125.7">26</text>
<text x="116.4" y="123.2">2</text>
<text x="184.3" y="120.6">2</text>
<text x="184.3" y="123.2">3</text>
<text x="184.3" y="125.7">4</text>
<text x="195.7" y="120.6">2</text>
<text x="195.7" y="123.2">3</text>
<text x="195.7" y="125.7">4</text>
<text x="205.9" y="120.6">2</text>
<text x="205.9" y="123.2">3</text>
<text x="205.9" y="125.7">4</text>
<text x="115.9" y="128.3">27</text>
<text x="116.4" y="130.8">1</text>
<text x="184.3" y="128.3">5</text>
<text x="184.3" y="130.8">6</text>
<text x="195.7" y="128.3">5</text>
<text x="195.7" y="130.8">6</text>
<text x="205.9" y="128.3">5</text>
<text x="205.9" y="130.8">6</text>
<text x="10.4" y="135.9">C</text>
<text x="115.9" y="135.9">20</text>
<text x="227.1" y="132.8" transform="rotate(-90 227.1 132.8)">3</text>
<text x="285.4" y="135.9">C</text>
<text x="115.9" y="138.4">22</text>
<text x="135.4" y="143.5">6</text>
<text x="157.4" y="141">5</text>
<text x="157.4" y="146">4</text>
<text x="191.2" y="148.6">10</text>
<text x="32.5" y="153.7">1</text>
<text x="47.8" y="153.7">2</text>
<text x="169.7" y="151.1">8</text>
<text x="191.7" y="153.7">9</text>
<text x="60.9" y="161.3">12</text>
<text x="60.9" y="156.2">13</text>
<text x="82.9" y="158.7">11</text>
<text x="96" y="158.7">2</text>
<text x="124" y="161.3">5</text>
<text x="124" y="158.7">6</text>
<text x="32.5" y="163.8">3</text>
<text x="47.8" y="163.8">4</text>
<text x="96" y="166.4">1</text>
<text x="124" y="166.4">3</text>
<text x="124" y="163.8">4</text>
<text x="32.5" y="174">5</text>
<text x="47.8" y="174">6</text>
<text x="10.4" y="185.9">D</text>
<text x="285.4" y="185.9">D</text>
<text x="33.8" y="191.8">8</text>
<text x="49" y="191.8">9</text>
<text x="35" y="199.9">1</text>
<text x="85" y="199.9">2</text>
<text x="135" y="199.9">3</text>
<text x="185" y="199.9">4</text>
<text x="235" y="199.9">5</text>
<text x="285" y="199.9">6</text>
</g>
<g font-size="1.8" fill="#008484">
<text x="183.8" y="16.8">JUMPER3</text>
<text x="189.4" y="22.5">JP1</text>
<text x="56.7" y="27.6">A15</text>
<text x="183.8" y="26.9">JUMPER3</text>
<text x="56.7" y="30.1">A14</text>
<text x="56.7" y="32.6">A13</text>
<text x="56.7" y="35.2">A12</text>
<text x="103.1" y="32.5">74LS138</text>
<text x="189.4" y="32.7">JP2</text>
<text x="56.7" y="37.7">A11</text>
<text x="56.7" y="40.3">A10</text>
<text x="92.2" y="40.3">A1</text>
<text x="92.2" y="37.7">A2</text>
<text x="101.2" y="36.4">Y7</text>
<text x="101.2" y="39">Y6</text>
<text x="101.2" y="41.5">Y5</text>
<text x="117" y="39.1">P1</text>
<text x="183.8" y="37.1">JUMPER3</text>
<text x="231.9" y="41.5" transform="rotate(-90 231.9 41.5)">R</text>
<text x="249.6" y="41.5" transform="rotate(-90 249.6 41.5)">R</text>
<text x="57.7" y="42.8">A9</text>
<text x="57.7" y="45.3">A8</text>
<text x="57.7" y="47.9">A7</text>
<text x="92.2" y="42.8">A0</text>
<text x="101.2" y="44.1">Y4</text>
<text x="101.2" y="46.6">Y3</text>
<text x="183.8" y="47.2">JUMPER3</text>
<text x="189.4" y="42.9">JP3</text>
<text x="233.9" y="42" transform="rotate(-90 233.9 42)">R1</text>
<text x="239.3" y="45.3" transform="rotate(-90 239.3 45.3)">74LS32</text>
<text x="241.8" y="43.9" transform="rotate(-90 241.8 43.9)">U1A</text>
<text x="251.7" y="42" transform="rotate(-90 251.7 42)">R2</text>
<text x="57.7" y="50.4">A6</text>
<text x="57.7" y="53">A5</text>
<text x="92.2" y="51.7">G2B</text>
<text x="92.2" y="49.1">G1</text>
<text x="101.2" y="49.1">Y2</text>
<text x="101.2" y="51.7">Y1</text>
<text x="121.4" y="52.9" transform="rotate(-90 121.4 52.9)">CONN_01X06</text>
<text x="189.4" y="53">JP4</text>
<text x="207.7" y="50.4" transform="rotate(-90 207.7 50.4)">R</text>
<text x="209.8" y="50.9" transform="rotate(-90 209.8 50.9)">R3</text>
<text x="226.8" y="50.4" transform="rotate(-90 226.8 50.4)">R</text>
<text x="228.8" y="50.9" transform="rotate(-90 228.8 50.9)">R4</text>
<text x="57.7" y="55.5">A4</text>
<text x="57.7" y="58">A3</text>
<text x="92.2" y="54.2">G2A</text>
<text x="100.5" y="57.9">U2</text>
<text x="101.2" y="54.2">Y0</text>
<text x="183.8" y="57.4">JUMPER3</text>
<text x="216.4" y="56.7" transform="rotate(-90 216.4 56.7)">74LS32</text>
<text x="219" y="55.3" transform="rotate(-90 219 55.3)">U1B</text>
<text x="247" y="54.3">GND</text>
<text x="34.5" y="64.5">P2</text>
<text x="57.7" y="60.6">A2</text>
<text x="57.7" y="63.1">A1</text>
<text x="57.7" y="65.7">A0</text>
<text x="189.4" y="63.2">JP5</text>
<text x="205.1" y="63.2">GND</text>
<text x="224.1" y="64.5">GND GND</text>
<text x="26.1" y="67">VCC</text>
<text x="56" y="68.2">GND</text>
<text x="57.8" y="70.7">5V</text>
<text x="70.5" y="68.3">VCC</text>
<text x="23.4" y="74.6">GND</text>
<text x="54.1" y="75.8">RESET</text>
<text x="57.5" y="73.3">M1</text>
<text x="73" y="73.3">GND</text>
<text x="38.8" y="83.4" transform="rotate(-90 38.8 83.4)">CONN_01X10</text>
<text x="54.6" y="83.4">MREQ</text>
<text x="56.3" y="78.4">CLK</text>
<text x="57.1" y="80.9">INT</text>
<text x="209" y="80.9" transform="rotate(-90 209 80.9)">R</text>
<text x="211" y="81.4" transform="rotate(-90 211 81.4)">R5</text>
<text x="57" y="86">WR</text>
<text x="57.4" y="88.5">RD</text>
<text x="109.4" y="89.9">U3</text>
<text x="198.7" y="87.2" transform="rotate(-90 198.7 87.2)">74LS32</text>
<text x="201.2" y="85.8" transform="rotate(-90 201.2 85.8)">U1C</text>
<text x="229.1" y="89.7" transform="rotate(-90 229.1 89.7)">74LS32</text>
<text x="231.7" y="88.4" transform="rotate(-90 231.7 88.4)">U1D</text>
<text x="55.4" y="91.1">IORQ</text>
<text x="57.7" y="93.6">D0</text>
<text x="93.7" y="93.6">D0</text>
<text x="109.8" y="93.6">A0</text>
<text x="206.3" y="93.7">GND</text>
<text x="57.7" y="101.2">D3</text>
<text x="57.7" y="96.1">D1</text>
<text x="57.7" y="98.7">D2</text>
<text x="93.7" y="96.1">D1</text>
<text x="93.7" y="98.7">D2</text>
<text x="93.7" y="101.2">D3</text>
<text x="109.8" y="101.2">A3</text>
<text x="109.8" y="98.7">A2</text>
<text x="109.8" y="96.1">A1</text>
<text x="57.7" y="103.8">D4</text>
<text x="57.7" y="106.3">D5</text>
<text x="93.7" y="103.8">D4</text>
<text x="93.7" y="106.3">D5</text>
<text x="109.8" y="106.3">A5</text>
<text x="109.8" y="103.8">A4</text>
<text x="57.7" y="108.8">D6</text>
<text x="57.7" y="111.4">D7</text>
<text x="57.7" y="113.9">TX</text>
<text x="93.7" y="108.8">D6</text>
<text x="93.7" y="111.4">D7</text>
<text x="109.8" y="111.4">A7</text>
<text x="109.8" y="108.8">A6</text>
<text x="109.8" y="113.9">A8</text>
<text x="201.3" y="111.4">VCC</text>
<text x="52.9" y="119">SPARE1</text>
<text x="57.5" y="116.5">RX</text>
<text x="108.8" y="119">A10</text>
<text x="109.8" y="116.5">A9</text>
<text x="186.9" y="116.5">P3</text>
<text x="198.3" y="116.5">P4</text>
<text x="208.5" y="116.5">P5</text>
<text x="34.5" y="124.1">P6</text>
<text x="52.9" y="121.5">SPARE2</text>
<text x="52.9" y="124.1">SPARE3</text>
<text x="108.8" y="124.1">A12</text>
<text x="108.8" y="121.5">A11</text>
<text x="226.6" y="124" transform="rotate(-90 226.6 124)">74LS32</text>
<text x="229.1" y="122.7" transform="rotate(-90 229.1 122.7)">U4A</text>
<text x="38.8" y="131.6" transform="rotate(-90 38.8 131.6)">CONN_01X01</text>
<text x="52.9" y="126.6">SPARE4</text>
<text x="108.8" y="131.7">A15</text>
<text x="108.8" y="126.6">A13</text>
<text x="108.8" y="129.2">A14</text>
<text x="191.2" y="130.3" transform="rotate(-90 191.2 130.3)">CONN_01X06</text>
<text x="202.6" y="130.3" transform="rotate(-90 202.6 130.3)">CONN_01X06</text>
<text x="212.8" y="130.3" transform="rotate(-90 212.8 130.3)">CONN_01X06</text>
<text x="234.4" y="131.8">VCC</text>
<text x="109.6" y="136.8">CE</text>
<text x="99.8" y="143.2">27C512</text>
<text x="109.4" y="139.3">OE</text>
<text x="144.2" y="143">74LS32</text>
<text x="191.1" y="138.1">GND</text>
<text x="145.6" y="145.6">U4B</text>
<text x="247.1" y="144.9" transform="rotate(-90 247.1 144.9)">C1</text>
<text x="256" y="144.9" transform="rotate(-90 256 144.9)">C2</text>
<text x="264.9" y="144.9" transform="rotate(-90 264.9 144.9)">C3</text>
<text x="273.8" y="144.9" transform="rotate(-90 273.8 144.9)">C4</text>
<text x="282.7" y="144.9" transform="rotate(-90 282.7 144.9)">C5</text>
<text x="42.4" y="151.3">74LS04</text>
<text x="178.5" y="150.6">74LS32</text>
<text x="179.9" y="153.2">U4C</text>
<text x="247.1" y="152" transform="rotate(-90 247.1 152)">C</text>
<text x="256" y="152" transform="rotate(-90 256 152)">C</text>
<text x="264.9" y="152" transform="rotate(-90 264.9 152)">C</text>
<text x="273.8" y="152" transform="rotate(-90 273.8 152)">C</text>
<text x="282.7" y="152" transform="rotate(-90 282.7 152)">C</text>
<text x="42.4" y="161.4">74LS04</text>
<text x="43.8" y="157.4">U5A</text>
<text x="69.3" y="158.3">74LS32</text>
<text x="70.6" y="160.8">U4D</text>
<text x="101.3" y="159.6">Mr</text>
<text x="112" y="157">74LS393</text>
<text x="117.3" y="159.6">Q3</text>
<text x="43.8" y="167.5">U5B</text>
<text x="101.3" y="167.3">Cp</text>
<text x="117.3" y="167.3">Q0</text>
<text x="117.3" y="164.7">Q1</text>
<text x="117.3" y="162.2">Q2</text>
<text x="235.5" y="164.8">GND</text>
<text x="42.4" y="171.6">74LS04</text>
<text x="112.5" y="169.7">U6A</text>
<text x="43.8" y="177.7">U5C</text>
<text x="35.2" y="189.8">U5D</text>
<text x="34" y="195.9">74LS04</text>
</g>
<g font-size="1.4" fill="#840000">
<text x="182.4" y="19">1</text>
<text x="187.7" y="21.5" transform="rotate(-90 187.7 21.5)">2</text>
<text x="192.7" y="19">3</text>
<text x="182.4" y="29.2">1</text>
<text x="192.7" y="29.2">3</text>
<text x="187.7" y="31.6" transform="rotate(-90 187.7 31.6)">2</text>
<text x="182.4" y="39.4">1</text>
<text x="187.7" y="41.8" transform="rotate(-90 187.7 41.8)">2</text>
<text x="192.7" y="39.4">3</text>
<text x="182.4" y="49.5">1</text>
<text x="187.7" y="51.9" transform="rotate(-90 187.7 51.9)">2</text>
<text x="192.7" y="49.5">3</text>
<text x="182.4" y="59.7">1</text>
<text x="192.7" y="59.7">3</text>
<text x="187.7" y="62.1" transform="rotate(-90 187.7 62.1)">2</text>
<text x="243.6" y="144.1" transform="rotate(-90 243.6 144.1)">1</text>
<text x="252.5" y="144.1" transform="rotate(-90 252.5 144.1)">1</text>
<text x="261.4" y="144.1" transform="rotate(-90 261.4 144.1)">1</text>
<text x="270.3" y="144.1" transform="rotate(-90 270.3 144.1)">1</text>
<text x="279.1" y="144.1" transform="rotate(-90 279.1 144.1)">1</text>
<text x="243.6" y="151.8" transform="rotate(-90 243.6 151.8)">2</text>
<text x="252.5" y="151.8" transform="rotate(-90 252.5 151.8)">2</text>
<text x="261.4" y="151.8" transform="rotate(-90 261.4 151.8)">2</text>
<text x="270.3" y="151.8" transform="rotate(-90 270.3 151.8)">2</text>
<text x="279.1" y="151.8" transform="rotate(-90 279.1 151.8)">2</text>
</g>
</svg>
